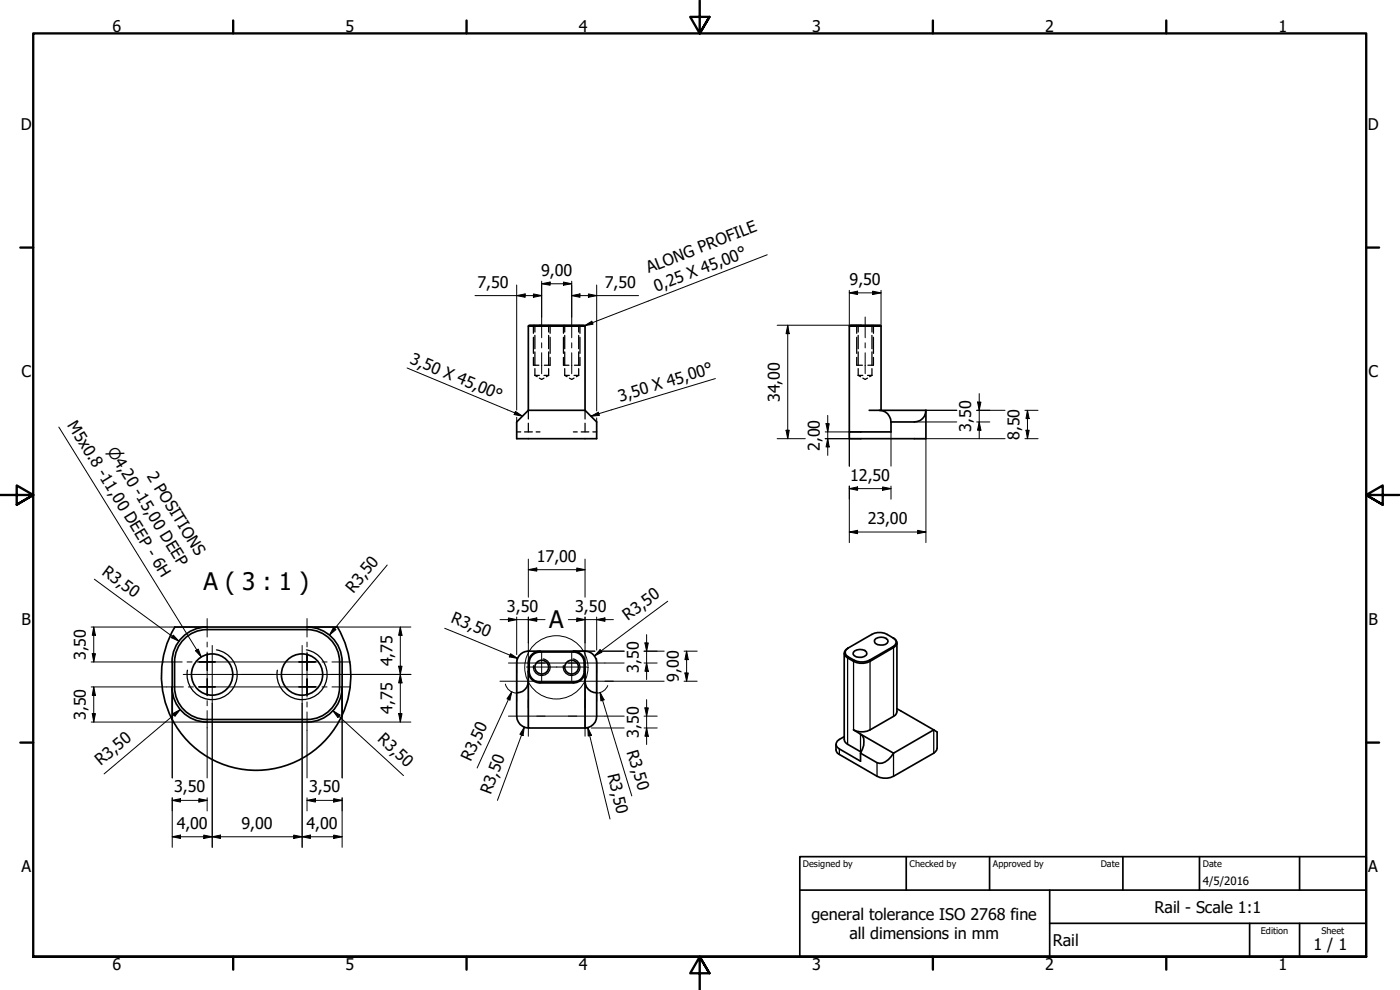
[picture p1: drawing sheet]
<svg xmlns="http://www.w3.org/2000/svg" width="420mm" height="297mm" viewBox="0 0 420 297" stroke-linecap="round" stroke-linejoin="round" font-family="sans-serif">
<!-- layer: Hidden (ISO) -->
<g fill="none" stroke="#000" stroke-width=".38">
<path d="M160.1 97.6v2.4M160.5 97.6v2M164.7 97.6v2M165.1 97.6v2.4M169.1 97.6v2.4M169.5 97.6v2M173.7 97.6v2M174.1 97.6v2.4M257.1 97.6v2.4M257.6 97.6v2M261.7 97.6v2M262.1 97.6v2.4"/>
<path d="M160.1 107.2v2.4h1.6M160.1 101.2v4.8M160.5 112.6h1.4M160.5 112.6l.7 .4M160.5 100.6v4M160.5 105.6v4M160.5 110.6v2M161.9 113.5l.7 .3 .7-.3M163.3 112.6h1.4M164.7 112.6l-.7 .4M164.7 100.6v4M164.7 105.6v4"/>
<path d="M164.7 110.6v2M165.1 107.2v2.4h-1.7M165.1 101.2v4.8M169.1 101.2v4.8M169.1 107.2v2.4h1.7M169.5 112.6h1.4M169.5 112.6l.7 .4M169.5 100.6v4M169.5 105.6v4M169.5 110.6v2M170.9 113.5l.7 .3 .7-.3M172.3 112.6h1.4"/>
<path d="M173.7 112.6l-.7 .4M173.7 100.6v4M173.7 105.6v4M173.7 110.6v2M174.1 101.2v4.8M174.1 107.2v2.4h-1.7M257.1 107.2v2.4h1.7M257.1 101.2v4.8M257.6 112.6h1.4M257.6 112.6l.7 .4M257.6 100.6v4M257.6 105.6v4"/>
<path d="M257.6 110.6v2M259 113.5l.7 .3 .6-.3M260.3 112.6h1.4M261.7 112.6l-.7 .4M261.7 100.6v4M261.7 105.6v4M261.7 110.6v2M262.1 107.2v2.4h-1.6M262.1 101.2v4.8M155.1 129.6h1.2M157.4 129.6h2.4M158.6 123.1v2.6"/>
<path d="M158.6 127v2.6M160.9 129.6h1.2M172.1 129.6h1.1M174.4 129.6h2.3M175.6 123.1v2.6M175.6 127v2.6M177.9 129.6h1.2"/>
</g>
<!-- layer: Visible (ISO) -->
<g fill="none" stroke="#000" stroke-width=".51">
<path d="M158.6 97.8v25.3M158.8 97.6h16.5l.3 .2h-17zM175.6 97.8v25.3M254.9 97.8v31.8M255.1 97.6h9.1l.2 .2h-9.5zM264.4 97.8v25.3M158.6 123.1l-3.5 3.5v5h24v-5l-3.5-3.5M158.6 123.1h17M260.9 123.1h17M263.9 123.1a3.5 3.5 0 0 1 3.5 3.5M277.9 123.1v8.5h-23v-2h12.5v-3M277.9 123.1a3.5 3.5 0 0 1-3.5 3.5h-7"/>
<path d="M51.7 198.6v17.3M52.4 198.6v7.5a9.7 9.7 0 0 0 9.7 9.8M52.5 188.1h48.8M62.1 188.9a9.7 9.7 0 0 0-9.7 9.7M62.1 188.1a10.5 10.5 0 0 0-10.5 10.5M62.2 188.9h30a9.7 9.7 0 0 1 9.7 9.7M92.2 188.1a10.5 10.5 0 0 1 10.5 10.5M101.9 198.6v7.5M102.7 198.6v16.1M158.6 195.4h16.9a3.5 3.5 0 0 1 3.6 3.5v16a3.6 3.6 0 0 1-3.5 3.5M158.6 195.4a3.5 3.5 0 0 0-3.5 3.5v16a3.6 3.6 0 0 0 3.5 3.5M162.1 195.4a3.5 3.5 0 0 0-3.5 3.5v5.5"/>
<path d="M172.1 195.6a3.3 3.3 0 0 1 3.2 3.3 5.9 5.9 0 0 1-.5 4.3 3.3 3.3 0 0 1-2.7 1.4M172.1 195.4a3.5 3.5 0 0 1 3.5 3.5v19.5M172.1 195.6h-10a3.3 3.3 0 0 0-3.3 3.3 5.3 5.3 0 0 0 1 4.8 3.3 3.3 0 0 0 2.3 .9h10M253.4 195.9v26l.1 .5 .9 .9 4 2.4M253.7 195.1l7.9-4.7a5.5 5.5 0 0 1 6.4 1 1.51 1.51 0 0 1 1.2 1.4 1.51 1.51 0 0 1-1 1.5l-7.1 4.1a6.2 6.2 0 0 1-7.7-2.1v-.7zM256.5 195.3a2.98 2.98 0 0 1 3.5 .3l.2 .5a2.51 2.51 0 0 1-4.2 .2l.1-.5zM262.8 191.6a2.98 2.98 0 0 1 3.6 .3l.1 .6a2.46 2.46 0 0 1-4.1 .1v-.5zM268 191.4l.6 .4 .3 .6v.6l-.3 .5-7.7 4.6a6 6 0 0 1-7.2-2l.2-1.2 .7-.5M269.2 192.9l-.2 21.1-.8 .9-7.1 4.1a5.4 5.4 0 0 1-4.9 0l2.1 1.3M51.6 206.1a10.5 10.5 0 0 0 10.5 10.5M51.7 215.1l-.1 .7M101.9 206.1a9.7 9.7 0 0 1-9.7 9.8h-30"/>
<path d="M102.7 206.1a10.5 10.5 0 0 1-10.5 10.5h-30M158.6 204.4a3.5 3.5 0 0 1-3.5 3.5M158.6 204.4v14h17M158.6 201.4a3.5 3.5 0 0 0 3.5 3.5h10M175.6 204.4a3.5 3.5 0 0 0 3.5 3.5M175.6 201.4a3.5 3.5 0 0 1-3.5 3.5M269.2 212.6l11 6.4M280.2 219l1 .6v4.9l-.5 1-12.5 7.4a5.4 5.4 0 0 1-5 0l-11.9-6.9-.4-1v-1.7M280.2 219l-12 7M253.4 221l-1.5 .9a1.53 1.53 0 0 0-1 1.4 1.53 1.53 0 0 0 1 1.4l6.4 3.7v-2.4M258.3 226l4.9 2.8a3.1 3.1 0 0 0 3.4-.9l1.6-1.9M258.3 220.3a2.91 2.91 0 0 1 .9 3.3l-.9 2.4"/>
<path d="M258.3 220.3l9.9 5.7"/>
<circle cx="63.7" cy="202.4" r="6.2"/>
<circle cx="90.6" cy="202.4" r="6.2"/>
<circle cx="162.6" cy="200.2" r="2.06"/>
<circle cx="171.5" cy="200.2" r="2.06"/>
</g>
<!-- layer: Visible Narrow (ISO) -->
<g fill="none" stroke="#000" stroke-width=".38">
<path d="M65 195a7.5 7.5 0 0 1 6.1 8.7 7.5 7.5 0 0 1-8.7 6.1 7.5 7.5 0 0 1-6.2-8.7M92 195a7.5 7.5 0 0 1 6.1 8.7 7.5 7.5 0 0 1-8.8 6.1 7.5 7.5 0 0 1-6.1-8.7M163 197.7a2.51 2.51 0 0 1 2.1 2.9 2.51 2.51 0 0 1-2.9 2 2.51 2.51 0 0 1-2.1-2.9M172 197.7a2.51 2.51 0 0 1 2 2.9 2.51 2.51 0 0 1-2.9 2 2.51 2.51 0 0 1-2-2.9M254.6 197.1l-.2 .3v25.9M256.3 198.1l-.1 .3v20.6M260.9 198.1l.2 .3v20.6M268 194l.2 .3v20.6M280.2 219v7M251.9 224.7v1.7M258.3 220.3v5.2M263.2 228.8v4.1"/>
<path d="M268.2 226v6.9"/>
</g>
<!-- layer: Break Line (ISO) -->
<path d="M52.5 188.1a28.4 28.4 0 0 0-.8 27.7M101.3 188.1a28.4 28.4 0 0 1-10.6 39.4 28.4 28.4 0 0 1-39.1-11.7" fill="none" stroke="#000" stroke-width=".51"/>
<!-- layer: Detail Boundary (ISO) -->
<circle cx="167" cy="200.2" r="9.5" fill="none" stroke="#000" stroke-width=".3"/>
<!-- layer: Border (ISO) -->
<g fill="none" stroke="#000" stroke-width=".7">
<path d="M70 6.1v3.9M140 6.1v3.9M210 0v10l-2.9-4.9h5.8l-2.9 4.9 2.9-4.9M280 6.1v3.9M350 6.1v3.9M6.1 74.3h3.9M410 74.3h3.9M0 148.5h10l-5-2.8v5.7l5-2.9-5 2.9M420 148.5h-10l5-2.8v5.7l-5-2.9 5 2.9M6.1 222.8h3.9M410 222.8h3.9M10 287.1v-277.1h400v277.1h-400h400"/>
<path d="M70 287.1v3.8M140 287.1v3.8M212.9 292l-2.9-4.9 2.9 4.9h-5.8l2.9-4.9v9.9M280 287.1v3.8M350 287.1v3.8"/>
</g>
<!-- layer: Title (ISO) -->
<path d="M240 257h170v30.1h-170zM272 257v10.1M297 257v10.1M337 257v10.1M360 257v10.1M390 257v10.1M240 267.1h170M315 277h95M315 267.1v20M375 277v10.1M390 277v10.1" fill="none" stroke="#000" stroke-width=".51"/>
<!-- layer: Center Mark (ISO) -->
<g fill="none" stroke="#000" stroke-width=".3">
<path d="M49.1 198.6h5.6M56.1 198.6h1.6M59.2 198.6h3h-2.5M62.2 195.6v3v-2.5M62.2 185.6v5.5M62.2 192.6v1.5M63.7 193.7v17.4M64.6 198.6h-2.4h2.4M89.7 198.6h2.4h-2.4M90.7 193.7v17.4M92.1 195.6v3v-2.5M92.1 185.6v5.5"/>
<path d="M92.1 192.6v1.5M94.7 198.6h-2.6h3.1M96.6 198.6h1.6M99.6 198.6h5.6M152.6 198.9h11M155.1 199.4v11M158.6 192.9v11M162.6 195.6v9.1M170.6 198.9h10.9M171.6 195.6v9.1M175.6 192.9v11M179.1 199.4v11"/>
<path d="M49.9 206.1h5.2M55 202.4h17.4M56.5 206.1h1.5M59.6 206.1h2.6h-2.5M62.2 201.2v-2.6v2.6M62.2 203.6v2.5v-2.5M62.2 208.6v-2.5v2.7M62.2 210.2v1.6M62.2 213.2v5.2M64.6 206.1h-2.4h2.4M82 202.4h17.4M89.7 206.1h2.4h-2.4"/>
<path d="M92.1 203.6v2.5v-2.5M92.1 208.6v-2.5v3.1M92.1 201.2v-2.6v2.6M92.1 210.6v1.5M92.1 213.6v5.5M94.7 206.1h-2.6h3.1M96.6 206.1h1.6M99.6 206.1h5.6M150.1 204.4h11M152.6 214.9h11M158 200.1h9.1M158.6 209.9v11"/>
<path d="M167 200.1h9.1M170.6 214.9h10.9M173.1 204.4h11M175.6 209.9v11"/>
</g>
<!-- layer: Centerline (ISO) -->
<path d="M162.6 95.1v6.2M171.6 95.1v6.2M259.7 95.1v6.2M162.6 102.9v1.5M162.6 105.8v6.3M171.6 102.9v1.5M171.6 105.8v6.3M259.7 102.9v1.5M259.7 105.8v6.3" fill="none" stroke="#000" stroke-width=".3"/>
<!-- layer: Dimension (ISO) -->
<g fill="none" stroke="#000" stroke-width=".3">
<path d="M142.6 88.7h20M155.1 88.7l2.5-.5v1zM155.1 85.5v37.5M160.1 88.2l2.5 .5-2.5 .5zM162.6 85.1l2.5-.5v1zM162.6 85.1h9M162.6 84.4v10.7M169.1 84.6l2.5 .5-2.5 .5zM171.6 88.7l2.5-.5v1zM171.6 84.4v10.7M171.6 88.7h20M176.6 88.2l2.5 .5-2.5 .5z"/>
<path d="M179.1 85.5v37.8M233.2 97.6h25.2M236.4 97.6l.5 2.5h-1zM236.4 97.6v34M254.9 87.9l2.5-.5v1zM254.9 87.1v10.7M254.9 87.9h9.5M261.9 87.4l2.5 .5-2.5 .5zM264.4 87.1v10.7M293.9 118.1v13.5M155.1 125.2v1.4M179.1 125.4v1.2"/>
<path d="M233.2 131.6h8.5M235.9 129.1h1l-.5 2.5zM247.6 131.6h10.8M247.6 129.6h10.8M247.9 127.1h1l-.5 2.5zM248.4 131.6l.5 2.5h-1zM248.4 124.6v12M254.9 129.6v10.3M267.4 129.6v10.3M274.4 126.6h12.7M274.4 131.6h27.2M277.9 131.6v31.2"/>
<path d="M277.9 123.1h9.2M293.1 123.1h8.5M293.1 126.6h4M293.4 120.6h1l-.5 2.5zM293.9 126.6l.5 2.5h-1zM307.6 123.1h3.9M307.6 131.6h3.9M307.9 129.1h1l-.5 2.5zM308.4 123.1l.5 2.5h-1zM308.4 123.1v8.5M254.9 159.6l2.5-.5v1zM254.9 146.6l2.5-.5v1z"/>
<path d="M254.9 159.6h23M254.9 145.8v17M254.9 146.6h12.5M264.9 146.1l2.5 .5-2.5 .5zM267.4 145.8v4M275.4 159.1l2.5 .5-2.5 .5zM28.3 173.8l25.4 18.6M116.2 169.5l-17.3 21M158.6 170.9l2.5-.5v1zM158.6 170.9h17M158.6 167.8v11.4M173.1 170.4l2.5 .5-2.5 .5z"/>
<path d="M175.6 167.8v11.4M27.4 188.1h34.6M27.4 198.6h21.7M27.7 196.1h.9l-.5 2.5zM28.1 188.1l.5 2.5h-.9zM28.1 188.1v10.5M52 190.5l1.7 1.9-2.3-1.1zM64.6 198.6h25.1M92.3 188.1h7.2M99.7 188.1h23.6M100.1 188.3l.7 .6-1.9 1.6zM119.6 199.9h1l-.5 2.5z"/>
<path d="M120.1 188.1l.5 2.5h-1zM120.1 188.1v28.5M133.5 188.5l21.8 9M150.1 185.9h13.5M152.6 185.4l2.5 .5-2.5 .5zM153.2 196.1l2.1 1.4-2.5-.4zM155.1 185.2v11.2M155.1 197.9v.9M155.1 199v2.9M158.6 185.9l2.5-.5v1zM158.6 185.2v7.7M161.1 198.9h1.4"/>
<path d="M162.7 198.9h8.7M170.6 185.9h13.5M171.7 198.9h1.4M172.1 195.4h3.4M173.1 185.4l2.5 .5-2.5 .5zM175.6 185.2v7.7M175.7 195.4h2.9M179.1 185.9l2.4-.5v1zM179.1 185.2v9.9M179.1 197.5v1.3M179.1 199v2.9M180.1 194.9l.6 .8-2.3 1.1z"/>
<path d="M180.3 195.4h7M181.5 198.9h5.8M193.3 195.4h6M193.3 198.9h3.9M193.5 192.9h1.1l-.5 2.5zM194.1 198.9l.5 2.5h-1.1zM194.1 190.4v13.5M200.4 180.4l-22 16.4M205.3 195.4h3.9M206.1 195.4l.5 2.5h-1.1zM206.1 195.4v9M27.4 216.6h34.6"/>
<path d="M27.4 206.1h22.5M27.7 214.1h.9l-.5 2.5zM28.1 206.1l.5 2.5h-.9zM28.1 206.1v10.5M51.7 206.2v27.2M51.9 214.1l2.2-1.2-1.6 2zM54.1 212.9l-22.9 19.3M62.2 201.2v1.1M62.2 202.5v1.1M62.2 218.4v15M63.7 211.1v43.1M64.6 206.1h25.1"/>
<path d="M72.4 202.4h9.6M90.7 211.1v43.1M92.1 201.2v1.1M92.1 202.5v1.1M92.1 219.1v14.3M92.3 216.6h31M99.4 202.4h23.9M99.9 213.2l2.1 1.4-.6 .7zM99.9 213.2l21.2 19.5M102.7 206.2v27.2M119.6 214.1h1l-.5 2.5zM120.1 202.4l.5 2.5h-1z"/>
<path d="M151.7 205.2a3.5 3.5 0 0 0 3.3 2.7M153.6 207.6l-.6 2.4-.9-.3zM153.6 207.6l-10.4 22.8M157.4 218.2l-.4 2.5-1-.4zM157.4 218.2l-8.1 21.9M158.6 201.4v2.9M158.6 204.5v7.9M161.1 204.4h1.4M161.1 214.9h12M162.7 204.4h8.7M171.7 204.4h1.4M175.6 201.4v2.9"/>
<path d="M175.6 204.5v7.9M175.7 218.4h.7M176.4 218.3l1.1 2.3-1 .2zM176.4 218.3l6.7 27.4M177.5 218.4h9.8M180.1 207.8l1.2 2.2-1 .3zM180.1 207.8l9.5 31M181.5 204.4h17.8M181.5 214.9h5.8M182.4 205.7l-.6 1-.9 .8-1.7 .4M193.3 218.4h3.9M193.3 214.9h3.9"/>
<path d="M193.5 212.4h1.1l-.5 2.5zM194.1 218.4l.5 2.5h-1.1zM194.1 209.9v13.5M205.3 204.4h3.9M205.5 201.9h1.1l-.5 2.5zM51.7 239.4v14.8M59.7 239.6l2.5 .5-2.5 .6zM62.2 239.4v3.9M92.1 239.4v3.9M100.1 239.6l2.6 .5-2.6 .6zM102.7 239.4v14.8M51.7 251.1l2.5-.5v1z"/>
<path d="M51.7 240.1l2.5-.5v1.1zM51.7 251.1h51M51.7 240.1h10.5M61.2 250.6l2.5 .5-2.5 .5zM63.7 251.1l2.5-.5v1zM88.1 250.6l2.6 .5-2.6 .5zM90.7 251.1l2.5-.5v1zM92.1 240.1l2.6-.5v1.1zM92.1 240.1h10.6M100.1 250.6l2.6 .5-2.6 .5z"/>
</g>
<g fill="#000">
<path d="M155.1 88.7l2.5-.5v1z" fill-rule="evenodd"/>
<path d="M160.1 88.2l2.5 .5-2.5 .5z" fill-rule="evenodd"/>
<path d="M162.6 85.1l2.5-.5v1z" fill-rule="evenodd"/>
<path d="M169.1 84.6l2.5 .5-2.5 .5z" fill-rule="evenodd"/>
<path d="M171.6 88.7l2.5-.5v1z" fill-rule="evenodd"/>
<path d="M176.6 88.2l2.5 .5-2.5 .5z" fill-rule="evenodd"/>
<path d="M254.9 87.9l2.5-.5v1z" fill-rule="evenodd"/>
<path d="M261.9 87.4l2.5 .5-2.5 .5z" fill-rule="evenodd"/>
<path d="M236.4 97.6l.5 2.5h-1z" fill-rule="evenodd"/>
<path d="M235.9 129.1h1l-.5 2.5z" fill-rule="evenodd"/>
<path d="M247.9 127.1h1l-.5 2.5z" fill-rule="evenodd"/>
<path d="M248.4 131.6l.5 2.5h-1z" fill-rule="evenodd"/>
<path d="M293.4 120.6h1l-.5 2.5z" fill-rule="evenodd"/>
<path d="M293.9 126.6l.5 2.5h-1z" fill-rule="evenodd"/>
<path d="M307.9 129.1h1l-.5 2.5z" fill-rule="evenodd"/>
<path d="M308.4 123.1l.5 2.5h-1z" fill-rule="evenodd"/>
<path d="M254.9 159.6l2.5-.5v1z" fill-rule="evenodd"/>
<path d="M254.9 146.6l2.5-.5v1z" fill-rule="evenodd"/>
<path d="M264.9 146.1l2.5 .5-2.5 .5z" fill-rule="evenodd"/>
<path d="M158.6 170.9l2.5-.5v1z" fill-rule="evenodd"/>
<path d="M173.1 170.4l2.5 .5-2.5 .5z" fill-rule="evenodd"/>
<path d="M275.4 159.1l2.5 .5-2.5 .5z" fill-rule="evenodd"/>
<path d="M27.7 196.1h.9l-.5 2.5z" fill-rule="evenodd"/>
<path d="M28.1 188.1l.5 2.5h-.9z" fill-rule="evenodd"/>
<path d="M52 190.5l1.7 1.9-2.3-1.1z" fill-rule="evenodd"/>
<path d="M100.1 188.3l.7 .6-1.9 1.6z" fill-rule="evenodd"/>
<path d="M119.6 199.9h1l-.5 2.5z" fill-rule="evenodd"/>
<path d="M120.1 188.1l.5 2.5h-1z" fill-rule="evenodd"/>
<path d="M152.6 185.4l2.5 .5-2.5 .5z" fill-rule="evenodd"/>
<path d="M153.2 196.1l2.1 1.4-2.5-.4z" fill-rule="evenodd"/>
<path d="M158.6 185.9l2.5-.5v1z" fill-rule="evenodd"/>
<path d="M173.1 185.4l2.5 .5-2.5 .5z" fill-rule="evenodd"/>
<path d="M180.1 194.9l.6 .8-2.3 1.1z" fill-rule="evenodd"/>
<path d="M179.1 185.9l2.4-.5v1z" fill-rule="evenodd"/>
<path d="M193.5 192.9h1.1l-.5 2.5z" fill-rule="evenodd"/>
<path d="M206.1 195.4l.5 2.5h-1.1z" fill-rule="evenodd"/>
<path d="M27.7 214.1h.9l-.5 2.5z" fill-rule="evenodd"/>
<path d="M28.1 206.1l.5 2.5h-.9z" fill-rule="evenodd"/>
<path d="M51.9 214.1l2.2-1.2-1.6 2z" fill-rule="evenodd"/>
<path d="M99.9 213.2l2.1 1.4-.6 .7z" fill-rule="evenodd"/>
<path d="M119.6 214.1h1l-.5 2.5z" fill-rule="evenodd"/>
<path d="M120.1 202.4l.5 2.5h-1z" fill-rule="evenodd"/>
<path d="M153.6 207.6l-.6 2.4-.9-.3z" fill-rule="evenodd"/>
<path d="M180.1 207.8l1.2 2.2-1 .3z" fill-rule="evenodd"/>
<path d="M193.5 212.4h1.1l-.5 2.5z" fill-rule="evenodd"/>
<path d="M194.1 198.9l.5 2.5h-1.1z" fill-rule="evenodd"/>
<path d="M205.5 201.9h1.1l-.5 2.5z" fill-rule="evenodd"/>
<path d="M51.7 240.1l2.5-.5v1.1z" fill-rule="evenodd"/>
<path d="M92.1 240.1l2.6-.5v1.1z" fill-rule="evenodd"/>
<path d="M157.4 218.2l-.4 2.5-1-.4z" fill-rule="evenodd"/>
<path d="M176.4 218.3l1.1 2.3-1 .2z" fill-rule="evenodd"/>
<path d="M194.1 218.4l.5 2.5h-1.1z" fill-rule="evenodd"/>
<path d="M51.7 251.1l2.5-.5v1z" fill-rule="evenodd"/>
<path d="M59.7 239.6l2.5 .5-2.5 .6z" fill-rule="evenodd"/>
<path d="M61.2 250.6l2.5 .5-2.5 .5z" fill-rule="evenodd"/>
<path d="M63.7 251.1l2.5-.5v1z" fill-rule="evenodd"/>
<path d="M88.1 250.6l2.6 .5-2.6 .5z" fill-rule="evenodd"/>
<path d="M90.7 251.1l2.5-.5v1z" fill-rule="evenodd"/>
<path d="M100.1 250.6l2.6 .5-2.6 .5z" fill-rule="evenodd"/>
<path d="M100.1 239.6l2.6 .5-2.6 .6z" fill-rule="evenodd"/>
</g>
<!-- layer: Symbol (ISO) -->
<path d="M230.3 76.4l-54.8 21.3M175.5 97.7l2.1-1.3 .4 .9zM122.2 110.4l34.6 14.5M214.7 113.6l-37.3 11.3M17.7 128.1l42.7 69M154.7 123.4l2.1 1.5-2.5-.5zM177.4 124.9l2.2-1.2 .3 .9zM58.7 195.2l.8-.5 .9 2.4z" fill="none" stroke="#000" stroke-width=".3"/>
<g fill="#000">
<path d="M175.5 97.7l2.1-1.3 .4 .9z" fill-rule="evenodd"/>
<path d="M154.7 123.4l2.1 1.5-2.5-.5z" fill-rule="evenodd"/>
<path d="M177.4 124.9l2.2-1.2 .3 .9z" fill-rule="evenodd"/>
<path d="M58.7 195.2l.8-.5 .9 2.4z" fill-rule="evenodd"/>
</g>
<g font-size="7.2">
<text x="61.1" y="176.9">A ( 3 : 1 )</text>
<text x="164.8" y="188.4">A</text>
</g>
<g font-size="4.8">
<text x="33.7" y="9.6">6</text>
<text x="103.7" y="9.6">5</text>
<text x="173.7" y="9.6">4</text>
<text x="243.7" y="9.6">3</text>
<text x="313.7" y="9.6">2</text>
<text x="383.7" y="9.6">1</text>
<text x="6.2" y="38.9">D</text>
<text x="410.5" y="38.9">D</text>
<text x="162.4" y="82.7">9,00</text>
<text x="194.8" y="81.9" transform="rotate(-21 194.8 81.9)">ALONG PROFILE</text>
<text x="143.3" y="86.3">7,50</text>
<text x="181.5" y="86.3">7,50</text>
<text x="197" y="87.6" transform="rotate(-21 197 87.6)">0,25 X 45,00°</text>
<text x="255" y="85.5">9,50</text>
<text x="6.4" y="113.1">C</text>
<text x="122.8" y="109" transform="rotate(23 122.8 109)">3,50 X 45,00°</text>
<text x="410.7" y="113.1">C</text>
<text x="186.1" y="120.5" transform="rotate(-17 186.1 120.5)">3,50 X 45,00°</text>
<text x="234" y="120.6" transform="rotate(-90 234 120.6)">34,00</text>
<text x="20.1" y="127.6" transform="rotate(58 20.1 127.6)">M5x0.8 -11,00 DEEP - 6H</text>
<text x="291.5" y="129.5" transform="rotate(-90 291.5 129.5)">3,50</text>
<text x="246" y="135.3" transform="rotate(-90 246 135.3)">2,00</text>
<text x="306" y="132" transform="rotate(-90 306 132)">8,50</text>
<text x="43.9" y="142.8" transform="rotate(58 43.9 142.8)">2 POSITIONS</text>
<text x="255.1" y="144.2">12,50</text>
<text x="260.4" y="157.2">23,00</text>
<text x="30.4" y="172.3" transform="rotate(36 30.4 172.3)">R3,50</text>
<text x="161.1" y="168.5">17,00</text>
<text x="106" y="178.1" transform="rotate(-50 106 178.1)">R3,50</text>
<text x="152.1" y="183.5">3,50</text>
<text x="172.7" y="183.5">3,50</text>
<text x="6.4" y="187.4">B</text>
<text x="135.1" y="186.5" transform="rotate(23 135.1 186.5)">R3,50</text>
<text x="188.5" y="186.3" transform="rotate(-37 188.5 186.3)">R3,50</text>
<text x="410.7" y="187.4">B</text>
<text x="25.8" y="198" transform="rotate(-90 25.8 198)">3,50</text>
<text x="117.8" y="199.9" transform="rotate(-90 117.8 199.9)">4,75</text>
<text x="191.7" y="201.8" transform="rotate(-90 191.7 201.8)">3,50</text>
<text x="203.7" y="204.6" transform="rotate(-90 203.7 204.6)">9,00</text>
<text x="117.8" y="214.2" transform="rotate(-90 117.8 214.2)">4,75</text>
<text x="25.8" y="216" transform="rotate(-90 25.8 216)">3,50</text>
<text x="191.7" y="221.3" transform="rotate(-90 191.7 221.3)">3,50</text>
<text x="113.1" y="222.1" transform="rotate(43 113.1 222.1)">R3,50</text>
<text x="188" y="225.6" transform="rotate(73 188 225.6)">R3,50</text>
<text x="30.3" y="229.9" transform="rotate(-40 30.3 229.9)">R3,50</text>
<text x="141.4" y="228.8" transform="rotate(-65 141.4 228.8)">R3,50</text>
<text x="182.3" y="232.5" transform="rotate(76 182.3 232.5)">R3,50</text>
<text x="52.3" y="237.7">3,50</text>
<text x="92.8" y="237.7">3,50</text>
<text x="147.3" y="238.6" transform="rotate(-70 147.3 238.6)">R3,50</text>
<text x="53" y="248.7">4,00</text>
<text x="72.5" y="248.7">9,00</text>
<text x="92" y="248.7">4,00</text>
<text x="6.4" y="261.7">A</text>
<text x="410.7" y="261.7">A</text>
<text x="346.5" y="273.9">Rail - Scale 1:1</text>
<text x="243.5" y="276">general tolerance ISO 2768 fine</text>
<text x="255" y="281.7">all dimensions in mm</text>
<text x="316" y="283.8">Rail</text>
<text x="394.2" y="285">1 / 1</text>
<text x="33.7" y="290.9">6</text>
<text x="103.7" y="290.9">5</text>
<text x="173.7" y="290.9">4</text>
<text x="243.7" y="290.9">3</text>
<text x="313.7" y="290.9">2</text>
<text x="383.7" y="290.9">1</text>
</g>
<text font-size="4.6" x="32.1" y="135.2" transform="rotate(58 32.1 135.2)">⌀4,20 -15,00 DEEP</text>
<text font-size="3.4" x="361" y="265.5">4/5/2016</text>
<g font-size="2.7">
<text x="241" y="260.1">Designed by</text>
<text x="273" y="260.1">Checked by</text>
<text x="298" y="260.1">Approved by</text>
<text x="330.3" y="260">Date</text>
<text x="361" y="260">Date</text>
<text x="378.4" y="280.1">Edition</text>
<text x="396.6" y="280.1">Sheet</text>
</g>
</svg>
